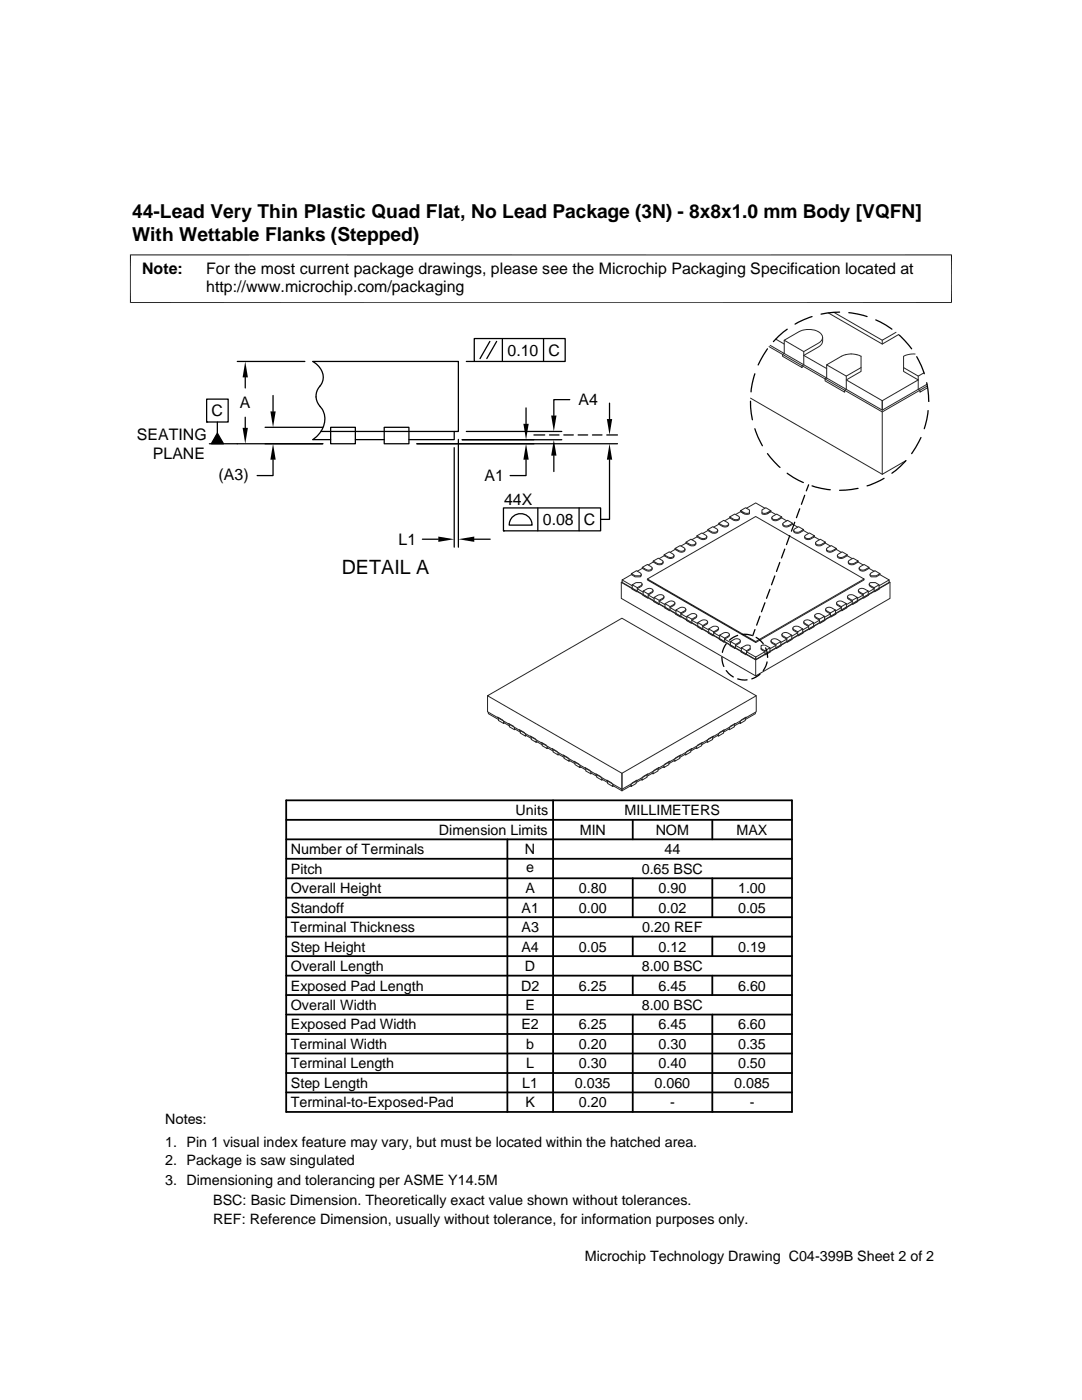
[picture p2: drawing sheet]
<svg xmlns="http://www.w3.org/2000/svg" width="216mm" height="279mm" viewBox="0 0 216 279" stroke-linecap="round" stroke-linejoin="round" font-family="sans-serif">
<g fill="none" stroke="#272727" stroke-width=".2">
<path d="M149.8 79.5l26.2 15.2 4.8-2.8M153.5 69.2l22.5 13 9-5.2M153.7 68.9l22.3 13 9-5.2M154.8 67.7l1.7 1M156.5 67.9v2.6l-.4 .2v.4l4 2.3v-.4l.3-.2v-2.6M156.5 67.9l2.9-1.7a3.9 3.9 0 0 1 4.6 .6 1.13 1.13 0 0 1-.7 1.7l-2.9 1.7zM164.1 67.4a1.65 1.65 0 0 1-.8 1.8l-2.9 1.7 4.6 2.7M165 72.8v2.6l-.4 .2v.4l4 2.3v-.4l.3-.2v-2.6M165 72.8l2.9-1.7a4.3 4.3 0 0 1 3.9 0v2.3l-2.9 1.7zM165.3 62.4l10.7 6.3 3.3-1.9M166.4 62.3l9.6 5.6 2.8-1.6M171.8 73.4v.7l-2.9 1.7 7.1 4.2 7.2-4.2-2.9-1.7v-.7"/>
<path d="M176 80v1.9M176 67.9v.8M182.6 70.7l-1.5 .1-.8 .3v2.3l2.9 1.7 1.2-.7M183.2 75.1v2.6l.4 .2v.4l1.5-.9M176 82.2v12.5M124 116.2v3.2l26.8 15.5 26.8-15.5v-3.2M124.1 116.1l-.1 .1 26.8 15.5 26.8-15.5-.2-.1M124.1 115.7v.5l26.7 15.4 26.6-15.4v-.5M126 114.7l-1.9 1 2.1 1.2M126 114.5v.2M126 114.5l1-.6 .8 .4 .2 .3-.2 .3h-1.1zM126.2 116.7l-.1 .8 1 .6 .1-.8"/>
<path d="M126.2 116.7l.7-.4h1l.2 .3-.2 .3-.7 .4zM128 114.6l-.2 .5h-1.1l-.7-.4M128.1 116.6v.3l-.9 .6 1.1 .7M128.2 113.2v.2a1.63 1.63 0 0 0 1.7 .5l.2-.5M128.2 113.4l-1 .6M128.2 113.2l1-.6 .9 .6v.3l-.4 .2a1.71 1.71 0 0 1-1.5-.5zM128.3 118l-.1 .8 1.1 .6v-.8M128.3 118a1.63 1.63 0 0 1 1.8-.5l.2 .2v.3l-1 .6zM129.2 115.5l21.6-12.4 21.6 12.4-21.6 12.5M130.3 117.8v.4l-1 .5 1.2 .7M130.3 112v.2a1.59 1.59 0 0 0 1.8 .4l.2-.5M130.3 112.2l-1 .6"/>
<path d="M130.3 112l1.1-.6 .7 .4 .2 .3a.83 .83 0 0 1-1.2 .3zM130.5 119.2l-.1 .9 1 .5 .1-.8M130.5 119.2a1.59 1.59 0 0 1 1.8-.4l.1 .1v.3l-.9 .6zM132.5 119.1l-.1 .3-.9 .6 1.2 .7M132.5 110.7v.2a1.63 1.63 0 0 0 1.8 .4l.2-.4M132.5 110.9l-1 .6M132.5 110.7l1-.6 1 .6v.3l-.4 .2a1.76 1.76 0 0 1-1.6-.5zM134.7 109.5v.1a1.59 1.59 0 0 0 1.8 .5l.2-.5M134.7 109.6l-1 .6M134.7 109.5l1-.6 .8 .4 .2 .3a.83 .83 0 0 1-1.2 .3zM136.9 108.2v.2a1.59 1.59 0 0 0 1.7 .4l.3-.4M136.9 108.4l-1 .6"/>
<path d="M136.9 108.2l1-.6 .9 .6v.3l-.4 .2a1.71 1.71 0 0 1-1.5-.5zM139.1 106.9v.2a1.63 1.63 0 0 0 1.7 .5l.2-.5M139.1 107.1l-1.1 .6M139.1 106.9l1-.5 .9 .7a.85 .85 0 0 1-1.2 .3zM141.2 105.7v.2a1.59 1.59 0 0 0 1.8 .4l.2-.5M141.2 105.9l-1 .6M141.2 105.7l1-.6 .8 .4 .2 .3a.85 .85 0 0 1-1.2 .3zM143.4 104.4v.2a1.55 1.55 0 0 0 1.8 .4l.2-.4M143.4 104.6l-1 .6M143.4 104.4l1-.6 1 .8a.87 .87 0 0 1-1.2 .3zM145.6 103.2v.2a1.58 1.58 0 0 0 1.8 .4l.2-.5M145.6 103.4l-1 .5"/>
<path d="M145.6 103.2l1-.6 .8 .4 .2 .3a.83 .83 0 0 1-1.3 .3zM147.8 101.9l1-.6 .7 .5v.5l-.2 .1a1.76 1.76 0 0 1-1.5-.5zM147.8 102.1l.7 .5M148.9 101.4l1.9-1 1.8 1M149.5 102.3a.55 .55 0 0 1-.8 .3l-.9-.5v-.2v.2l-1 .6M152 101.8l.8-.5 1 .6a1.63 1.63 0 0 1-1.8 .4zM152 102.3a.53 .53 0 0 0 .8 .3l1-.5v-.2v.2l-.7 .5M153.8 102.1l1 .6M154.1 103.2l.9-.6 1 .6a1.59 1.59 0 0 1-1.8 .4l-.1-.1zM156 103.2v.2a1.59 1.59 0 0 1-1.8 .4l-.2-.5M156 103.4l1 .5M156.2 104.4l1-.6 1 .6a1.63 1.63 0 0 1-1.8 .5l-.2-.2z"/>
<path d="M158.2 104.4v.2a1.63 1.63 0 0 1-1.8 .5l-.2-.5M158.2 104.6l1 .6M158.4 105.7l.9-.6 1 .6a1.59 1.59 0 0 1-1.7 .4l-.2-.1zM160.3 105.7v.2a1.59 1.59 0 0 1-1.7 .4l-.2-.5M160.3 105.9l1.1 .6M160.6 107l.9-.6 1 .5a1.59 1.59 0 0 1-1.7 .5l-.2-.2zM162.5 106.9v.2a1.63 1.63 0 0 1-1.7 .5l-.3-.5M162.5 107.1l1 .6M162.8 108.2l.9-.6 1 .6a1.53 1.53 0 0 1-1.8 .4l-.1-.1zM164.7 108.2v.2a1.59 1.59 0 0 1-1.8 .4l-.2-.4M164.7 108.4l1 .6M165 109.5l.9-.6 1 .6a1.59 1.59 0 0 1-1.8 .4l-.1-.2z"/>
<path d="M166.9 109.5v.1a1.59 1.59 0 0 1-1.8 .5l-.2-.5M166.9 109.6l1 .6M167.1 110.7l.9-.6 1.1 .6a1.63 1.63 0 0 1-1.8 .4l-.2-.1zM169.1 110.7v.2a1.63 1.63 0 0 1-1.8 .4l-.2-.4M169.1 110.9l1 .6M169.1 119.1v.3l1 .6-1.2 .7M169.1 118.9l.4-.2a1.71 1.71 0 0 1 1.6 .5l-1 .6-1-.6zM169.3 112l.9-.6 1 .6a1.62 1.62 0 0 1-1.7 .4zM171.1 119.2l.1 .9-1.1 .5v-.8M171.2 112v.2a1.62 1.62 0 0 1-1.7 .4l-.2-.5M171.2 112.2l1 .6M171.3 117.8l.2 .5 .7 .4-1.1 .7"/>
<path d="M171.3 117.7l.4-.2a1.76 1.76 0 0 1 1.5 .5l-1 .6-.7-.5zM171.5 113.2l.9-.6 1 .6a1.58 1.58 0 0 1-1.8 .5l-.2-.3zM172.4 115.5v.2l-21.6 12.5-21.6-12.5v-.2l21.6 12.5M173.2 118l.1 .8-1 .6-.1-.8M173.4 113.2v.2a1.61 1.61 0 0 1-1.8 .5l-.2-.5M173.4 113.4l1 .6M173.4 116.6l.3 .5 .7 .4-1.2 .7M173.5 116.4l.2-.1h1l.7 .4-1 .6-.7-.4-.3-.3zM173.6 114.6l.2 .5h1l.8-.4M173.7 114.5l.9-.6 1 .6-.8 .4h-1l-.2-.3zM175.4 116.7l.1 .8-1 .6-.1-.8M175.6 114.5v.2"/>
<path d="M175.6 114.7l1.8 1-2 1.2M97.3 138.9l26.8-15.5 26.8 15.5-26.8 15.4zM97.3 138.9v3.1l26.8 15.5 26.8-15.5v-3.1M132.7 120.5l-.1 .8 1 .6 .1-.8M132.7 120.5a1.63 1.63 0 0 1 1.8-.4l.1 .1v.3l-.9 .6zM134.7 120.3l-.1 .4-.9 .6 1.2 .6M134.9 121.8l-.1 .8 1 .5 .1-.8M134.9 121.8a1.59 1.59 0 0 1 1.7-.5l.2 .2v.3l-.9 .5zM136.8 121.6v.3l-.9 .6 1.2 .7M137.1 123l-.1 .8 1 .6v-.8M137.1 123a1.53 1.53 0 0 1 1.7-.4l.2 .1v.3l-1 .6zM139 122.9v.3l-1 .6 1.2 .7"/>
<path d="M139.2 124.2l-.1 .9 1 .6 .1-.9M139.2 124.2a1.63 1.63 0 0 1 1.8-.4l.2 .2v.2l-1 .6zM141.2 124.1v.4l-1 .5 1.2 .7M141.4 125.5l-.1 .8 1 .6 .1-.8M141.4 125.5a1.59 1.59 0 0 1 1.8-.4l.2 .3-.1 .1-.9 .6zM143.4 125.4l-.2 .5-.8 .4 1.2 .7M143.6 126.8l-.1 .8 1 .6 .1-.8M143.6 126.8a1.61 1.61 0 0 1 1.8-.5l.1 .5-.9 .6zM145.5 126.6l-.1 .5-.8 .5 1.2 .6M145.8 128l-.1 .9 1 .5 .1-.8M145.8 128a1.62 1.62 0 0 1 1.7-.4l.2 .4-.9 .6zM147.7 127.9l-.2 .5-.7 .4 1.1 .7"/>
<path d="M147.9 129.3l-.1 .8 1.1 .6v-.8M147.9 129.3a1.53 1.53 0 0 1 1.8-.4v.5l-.8 .5zM150.8 131.1v.5M150.8 131.7v3.2M150.8 128v.2M151.9 129.4v.2l.7 .5-1.8 1-1.9-1 .8-.5v-.2M151.9 128.9l.2-.1a1.66 1.66 0 0 1 1.5 .5l-1 .6-.7-.5zM153.6 129.3l.1 .8-1 .6-.1-.8M153.8 127.9l.3 .5 .7 .4-1.2 .7M153.9 127.7l.4-.2a1.71 1.71 0 0 1 1.5 .5l-1 .6-.7-.4-.3-.3zM155.8 128l.1 .9-1 .5-.1-.8M156 126.6l.1 .4 .9 .6-1.2 .6"/>
<path d="M156.1 126.5l.3-.2a1.76 1.76 0 0 1 1.6 .5l-1 .6-.9-.6zM158 126.8l.1 .8-1 .6-.1-.8M158.2 125.4v.3l1 .6-1.2 .7M158.2 125.2l.4-.2a1.71 1.71 0 0 1 1.6 .5l-1 .6-1-.6zM160.2 125.5l.1 .8-1 .6-.1-.8M160.4 124.1v.4l1 .5-1.2 .7M160.4 124l.4-.3a1.76 1.76 0 0 1 1.5 .5l-.9 .6-1-.6zM162.3 124.2l.1 .9-1 .6v-.9M162.6 122.9v.3l.9 .6-1.2 .7M162.6 122.7l.4-.2a1.71 1.71 0 0 1 1.5 .5l-1 .6-.9-.6zM164.5 123l.1 .8-1 .6-.1-.8M164.7 121.6l.1 .3 .9 .6-1.2 .7"/>
<path d="M164.8 121.5l.4-.3a1.71 1.71 0 0 1 1.5 .6l-1 .5-.9-.5zM166.7 121.8l.1 .8-1 .5-.1-.8M166.9 120.3l.1 .4 .9 .6-1.2 .6M167 120.2l.3-.2a1.76 1.76 0 0 1 1.6 .5l-1 .6-.9-.6zM168.9 120.5l.1 .8-1 .6-.1-.8M97.5 142.2v.2l2 1.2M99.3 143.2v-.1l1 .7M99.5 143.3v.5l1 .6v-.5M100.5 144.2l1.1 .7M100.6 144.3l-.1 .1M101.5 144.5l1 .6M101.6 144.6v.5l1.1 .5v-.5"/>
<path d="M102.7 145.4l1.1 .7M102.8 145.5l-.1 .1M103.7 145.7v-.1l1 .7M103.8 145.8v.5l1 .6v-.5M104.8 146.7l1.2 .7M105 146.8l-.2 .1M105.8 147l1 .6M106 147.1v.5l1 .5v-.4M107 148l1.2 .6M107.2 148l-.2 .1M108 148.3v-.2l1 .7M108.2 148.3v.5l1 .6v-.5"/>
<path d="M109.2 149.2l1.2 .7M109.3 149.3l-.1 .1M110.2 149.5v-.1l1 .7M110.4 149.6v.5l1 .6v-.5M111.4 150.5l1.1 .7M111.5 150.6l-.1 .1M112.4 150.7l1 .6M112.5 150.9v.4l1 .6v-.5M113.5 151.7l1.2 .7M113.7 151.8l-.2 .1M114.6 152v-.1l.9 .7M114.7 152.1v.5l1 .6v-.5"/>
<path d="M115.7 153l1.2 .6M115.9 153.1l-.2 .1M116.7 153.3l1 .6M116.9 153.4v.5l1 .5v-.5M117.9 154.2l1.2 .7M118.1 154.3l-.2 .1M118.9 154.5v-.1l1 .7M119.1 154.6v.5l1 .6v-.5M120.1 155.5l1.1 .7M120.2 155.6l-.1 .1M121.1 155.8v-.1l1 .7M121.2 155.9v.5l1.1 .6v-.5"/>
<path d="M122.3 156.8l1.8 1 1.8-1M122.4 156.8l-.1 .2M124.1 154.3v3.5M125.8 156.8l.1 .2M126.9 155.9v.5l-1 .6v-.5M127.1 155.8v-.1l-1 .7M128 155.6l.1 .1M128.1 155.5l-1.2 .7M129.1 154.6v.5l-1 .6v-.5M129.3 154.5v-.1l-1 .7M130.1 154.3l.2 .1M130.3 154.2l-1.2 .7"/>
<path d="M131.3 153.4v.5l-1 .5v-.5M131.5 153.3l-1 .6M132.3 153.1l.2 .1M132.5 153l-1.2 .6M133.5 152.1v.5l-1 .6v-.5M133.6 152v-.1l-1 .7M134.5 151.8l.1 .1M134.6 151.7l-1.1 .7M135.7 150.9v.4l-1.1 .6v-.5M135.8 150.7l-1 .6M136.7 150.6l.1 .1M136.8 150.5l-1.1 .7"/>
<path d="M137.8 149.6v.5l-1 .6v-.5M138 149.5v-.1l-1 .7M138.8 149.3l.2 .1M139 149.2l-1.2 .7M140 148.3v.5l-1 .6v-.5M140.2 148.3v-.2l-1 .7M141 148l.2 .1M141.2 148l-1.2 .6M142.2 147.1v.5l-1 .5v-.4M142.4 147l-1 .6M143.2 146.8l.2 .1M143.4 146.7l-1.2 .7"/>
<path d="M144.4 145.8v.5l-1 .6v-.5M144.5 145.7v-.1l-1 .7M145.4 145.5l.1 .1M145.5 145.4l-1.1 .7M146.5 144.6v.5l-1 .5v-.5M146.7 144.5l-1 .6M147.6 144.3l.1 .1M147.7 144.2l-1.2 .7M148.7 143.3v.5l-1 .6v-.5M148.9 143.2v-.1l-1 .7M150.7 142.2v.2l-2 1.2"/>
</g>
<g fill="none" stroke="#000" stroke-width=".25">
<path d="M41.2 79.7h4.3v4.5h-4.3zM47.3 72.1h13.5M48.9 75.3v2.1M54.5 78.9v3.2M93 72.1h1.6M94.6 67.6h18.2v4.5h-18.2zM97.7 68.1l-1.9 3.5M99.1 68.1l-2 3.5M100.2 67.6v4.5M108.5 67.6v4.5M113.7 79.8h-3.2v3.1M150.6 74.6l-.5 1.9-.2 1.7"/>
<path d="M153.1 69.6l-1.8 3.2M157.1 65.7l-1.7 1.4-1.1 1.1M162 63.2l-1.6 .6-1.8 .9M167.5 62.3l-3.7 .4M169.4 62.4l1.7 .3 1.9 .5M174.8 63.8l2 1.1 1.2 .8M179.4 66.9l2.5 2.7M182.9 71.2l.9 1.8 .6 1.6M184.9 76.4l.4 3.7M41.2 84.2h.1M41.8 88.6h22.6M43.4 84.2v2.2"/>
<path d="M43.4 86.4l1.2 2.2h-2.4zM48.9 83.3v2.1M52.9 85.3h11.5M54.5 91.7v3.2h-3.2M64 86.1h27.5v-14h-29.1a3.3 3.3 0 0 1 1.4 5 3.1 3.1 0 0 0 .4 4.5 4.6 4.6 0 0 1-1.8 6.1h3.6M66 85.3h4.9v3.3h-4.9zM70.9 87.7h5.8M76.7 85.3h4.9v3.3h-4.9zM83.2 88.6h40M90.6 86.1v1.6h-9M90.6 89.3v19.9M91.5 87.7v21.5"/>
<path d="M92.2 87.8h19.9M93 86.1h19.1M105 91.7v3.2h-3.2M105 81.4v3.2M106.5 86.8h2.2M109.6 86.8h1.9M110.5 90.9v3.2M112.5 86.8h1.9M115.4 86.8h1.9M118.2 86.8h1.9M121.1 86.8h2.1M121.6 91.7v12h-1.8"/>
<path d="M121.6 80.5v3.1M149.8 80.1v1.2l.3 2.5M150.6 85.6l.6 1.6 .9 1.8M153.1 90.5l2.5 2.8M157.1 94.4l1.2 .9 2 1M160.6 98.8l-.7 1.8M161.4 96.8l-.5 1.2M162 97l1.9 .5 1.8 .2M171.2 97.5l-3.7 .4M176.4 95.5l-1.8 .9-1.6 .6M180.7 92l-1 1.1-1.7 1.3M183.8 87.3l-1.9 3.2"/>
<path d="M185.2 81.9l-.3 1.8-.5 1.9M185.3 80.1h.1M84.3 107.6h3.2M94.6 107.6h3.2M100.5 101.4h19.3v4.5h-19.3zM100.5 105.9h.1M102.4 103.1a2.29 2.29 0 0 1 2.4-.4 2.29 2.29 0 0 1 1.4 2.1h-4.6l.3-1.2zM107.3 101.4v4.5M115.5 101.4v4.5M153.6 117.6l-.6 1.8M154.6 114.9l-.7 1.8M155.6 112.2l-.7 1.8"/>
<path d="M156.6 109.6l-.7 1.8M157.6 106.9l-.7 1.8M158.6 104.2l-.7 1.8M159.6 101.5l-.7 1.8M144 131.1l.2 1.2 .2 .7M144.9 128.5l-.5 .9-.3 .8M144.9 133.8l1.4 1.3M147.2 126.8l-.9 .4-.7 .6M147.2 135.5l.8 .2h1.1M148.1 126.6h1.1l.8 .2M150.6 125.6l-.4 1.3M150.9 127.2l1.4 1.3"/>
<path d="M151.6 123l-.6 1.8M151.7 134.5l-.8 .6-.9 .4M152.6 120.3l-.6 1.8M152.8 129.3l.2 .7 .2 1.1M153.1 132.1l-.3 .8-.5 .9"/>
</g>
<g fill="none" stroke="#000" stroke-width=".36">
<path d="M57.1 159.7h100.9v62.2h-100.9zM110.4 159.7v62.2M57.1 179.2h100.9M57.1 175.3h100.9M57.1 171.4h100.9M57.1 167.5h100.9M57.1 163.6h100.9M101.2 167.5v54.4M126.3 163.6v3.9M126.3 175.3v7.7M142.1 163.6v3.9M142.1 175.3v7.7"/>
<path d="M57.1 194.7h100.9M57.1 186.9h100.9M57.1 183h100.9M57.1 198.6h100.9M57.1 190.8h100.9M126.3 186.9v3.9M126.3 194.7v3.9M142.1 186.9v3.9M142.1 194.7v3.9M57.1 210.2h100.9M57.1 202.5h100.9M57.1 206.4h100.9"/>
<path d="M57.1 214.1h100.9M57.1 218h100.9M126.3 202.5v19.4M142.1 202.5v19.4"/>
</g>
<path d="M26 50.8v9.7M189.9 50.8v9.7M189.9 50.9h-164M25.9 60.4h164" fill="none" stroke="#000" stroke-width=".2"/>
<g fill="#000">
<path d="M48.9 72.1l.6 3.2h-1.1zM43.4 86.4l1.2 2.2h-2.4zM48.4 85.4h1.1l-.6 3.2zM54 82.1h1l-.5 3.2zM54.5 88.6l.5 3.1h-1zM104.4 84.6h1.1l-.5 3.2zM105 88.6l.5 3.1h-1.1zM110.5 87.8l.5 3.1h-1zM110 82.9h1l-.5 3.2zM121.1 83.6h1.1l-.6 3.2zM121.6 88.6l.6 3.1h-1.1zM87.5 107.1l3.1 .5-3.1 .5z"/>
<path d="M91.5 107.6l3.1-.5v1z"/>
</g>
<text font-size="3.9" x="68.2" y="114.6">DETAIL A</text>
<g font-size="3.8">
<text x="26.4" y="43.5">44-Lead Very Thin Plastic Quad Flat, No Lead Package (3N) - 8x8x1.0 mm Body [VQFN]</text>
<text x="26.4" y="48">With Wettable Flanks (Stepped)</text>
</g>
<g font-size="3.2">
<text x="28.4" y="54.6">Note:</text>
<text x="41.1" y="54.6">For the most current package drawings, please see the Microchip Packaging Specification located at</text>
<text x="41.1" y="58.3">http://www.microchip.com/packaging</text>
<text x="101.3" y="71">0.10</text>
<text x="109.5" y="71">C</text>
<text x="42.2" y="83.1">C</text>
<text x="47.9" y="81.5">A</text>
<text x="115.5" y="80.9">A4</text>
<text x="27.3" y="87.9">SEATING</text>
<text x="30.5" y="91.5">PLANE</text>
<text x="43.6" y="95.7">(A3)</text>
<text x="96.7" y="96.1">A1</text>
<text x="100.6" y="100.7">44X</text>
<text x="108.3" y="104.8">0.08</text>
<text x="116.5" y="104.8">C</text>
<text x="79.5" y="108.8">L1</text>
</g>
<g font-size="2.9">
<text x="87.6" y="166.6">Dimension Limits</text>
<text x="102.9" y="162.7">Units</text>
<text x="115.7" y="166.6">MIN</text>
<text x="124.6" y="162.7">MILLIMETERS</text>
<text x="130.8" y="166.6">NOM</text>
<text x="147" y="166.6">MAX</text>
<text x="58" y="170.5">Number of Terminals</text>
<text x="104.8" y="170.5">N</text>
<text x="132.6" y="170.5">44</text>
<text x="58" y="178.2">Overall Height</text>
<text x="58" y="174.4">Pitch</text>
<text x="104.8" y="178.2">A</text>
<text x="105" y="174.1">e</text>
<text x="115.5" y="178.2">0.80</text>
<text x="128" y="174.4">0.65 BSC</text>
<text x="131.4" y="178.2">0.90</text>
<text x="147.3" y="178.2">1.00</text>
<text x="58" y="182.1">Standoff</text>
<text x="104.1" y="182.1">A1</text>
<text x="115.5" y="182.1">0.00</text>
<text x="131.4" y="182.1">0.02</text>
<text x="147.3" y="182.1">0.05</text>
<text x="58" y="186">Terminal Thickness</text>
<text x="58" y="189.9">Step Height</text>
<text x="104.1" y="189.9">A4</text>
<text x="104.1" y="186">A3</text>
<text x="115.5" y="189.9">0.05</text>
<text x="128.1" y="186">0.20 REF</text>
<text x="131.4" y="189.9">0.12</text>
<text x="147.3" y="189.9">0.19</text>
<text x="58" y="193.8">Overall Length</text>
<text x="58" y="197.7">Exposed Pad Length</text>
<text x="104" y="197.7">D2</text>
<text x="104.8" y="193.8">D</text>
<text x="115.5" y="197.7">6.25</text>
<text x="128" y="193.8">8.00 BSC</text>
<text x="131.4" y="197.7">6.45</text>
<text x="147.3" y="197.7">6.60</text>
<text x="58" y="201.6">Overall Width</text>
<text x="104.8" y="201.6">E</text>
<text x="128" y="201.6">8.00 BSC</text>
<text x="58" y="209.3">Terminal Width</text>
<text x="58" y="205.4">Exposed Pad Width</text>
<text x="104" y="205.4">E2</text>
<text x="105" y="209.3">b</text>
<text x="115.5" y="205.4">6.25</text>
<text x="115.5" y="209.3">0.20</text>
<text x="131.4" y="209.3">0.30</text>
<text x="131.4" y="205.4">6.45</text>
<text x="147.3" y="205.4">6.60</text>
<text x="147.3" y="209.3">0.35</text>
<text x="58" y="213.2">Terminal Length</text>
<text x="105" y="213.2">L</text>
<text x="115.5" y="213.2">0.30</text>
<text x="131.4" y="213.2">0.40</text>
<text x="147.3" y="213.2">0.50</text>
<text x="58" y="221">Terminal-to-Exposed-Pad</text>
<text x="58" y="217.1">Step Length</text>
<text x="104.2" y="217.1">L1</text>
<text x="104.8" y="221">K</text>
<text x="114.7" y="217.1">0.035</text>
<text x="115.5" y="221">0.20</text>
<text x="130.6" y="217.1">0.060</text>
<text x="133.7" y="221">-</text>
<text x="146.5" y="217.1">0.085</text>
<text x="149.6" y="221">-</text>
<text x="32.9" y="224.3">Notes:</text>
<text x="32.9" y="228.9">1. Pin 1 visual index feature may vary, but must be located within the hatched area.</text>
<text x="32.9" y="232.6">2. Package is saw singulated</text>
<text x="32.9" y="236.5">3. Dimensioning and tolerancing per ASME Y14.5M</text>
<text x="42.5" y="244.3">REF: Reference Dimension, usually without tolerance, for information purposes only.</text>
<text x="42.5" y="240.6">BSC: Basic Dimension. Theoretically exact value shown without tolerances.</text>
<text x="116.7" y="251.7">Microchip Technology Drawing C04-399B Sheet 2 of 2</text>
</g>
</svg>
